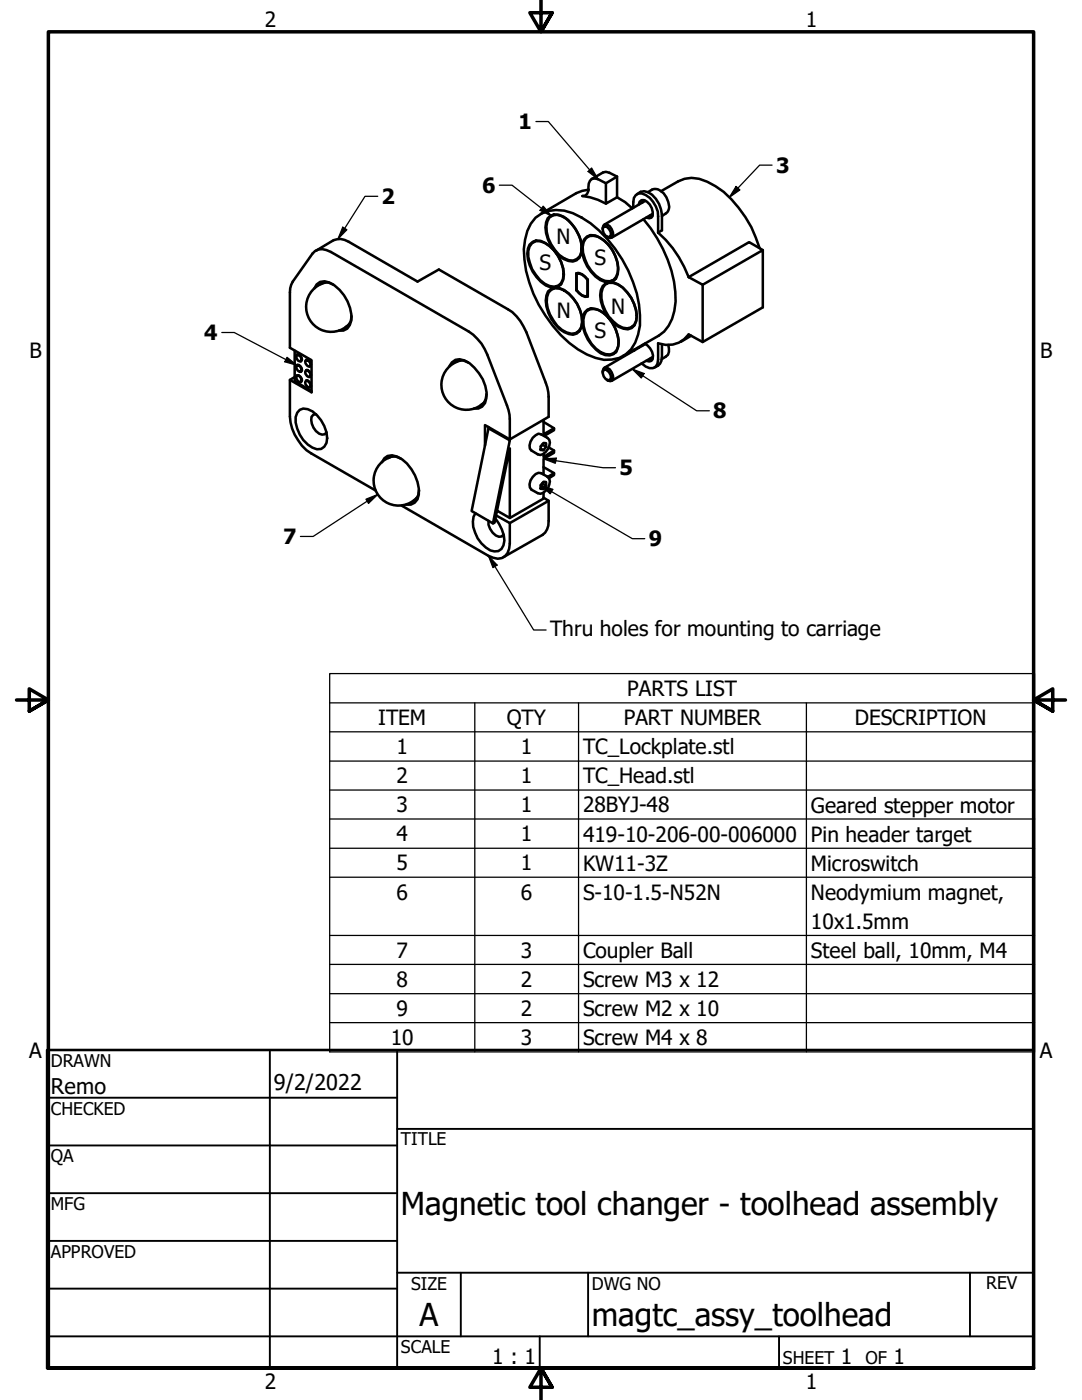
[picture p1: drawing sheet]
<svg xmlns="http://www.w3.org/2000/svg" width="216mm" height="279mm" viewBox="0 0 216 279" stroke-linecap="round" stroke-linejoin="round" font-family="sans-serif">
<!-- layer: Visible (ANSI) -->
<g fill="none" stroke="#000" stroke-width=".51">
<path d="M117.5 37.8l-1.4 .3-1.1 .4-7.1 4.2M118 35.8l2.3-1.4 .6-.1 .7 .2 1.5 .7v4.2M120.9 36.6v4l2.2-1.2M123.1 35.2l-2.2 1.4-1.6-.8a1.19 1.19 0 0 0-1.8 .8l-.1 .7a1.32 1.32 0 0 1-1.2 1.8l1.5 .3 1.6 .5 1.6 .7M123.1 39.4l1.6 .9 1.5 1.3M127.1 38.7a2.08 2.08 0 0 1 3 .2 5.9 5.9 0 0 1 2 3.9v3.2l-.8 .4M128.3 39.9l-.2 .5M129.3 38.4a2.03 2.03 0 0 1 3.1 .1 3.8 3.8 0 0 1 .9 3.5l-.1 .4-1.1 .7M131.9 38.2l3.4-2a6.1 6.1 0 0 1 5.8 .1 20.1 20.1 0 0 1 9.7 11.1l.8 2.1M62.7 57.5a2.03 2.03 0 0 1 3-1.1 8.1 8.1 0 0 1 4.4 7.5 2.08 2.08 0 0 1-2.5 2.1M63.1 50l3.4-2.1a3.1 3.1 0 0 1 3.1 .4l13.7 7.9 4.3-2.4 13.7 7.9a9 9 0 0 1 3.7 4.6l3.9 10.1a13.9 13.9 0 0 1 .6 6.8l-7.8 4.5-4.9-2.9v4.1M63.9 56.7l.7-.3h.9l1 .4"/>
<path d="M64.9 56.4a5 5 0 0 0-3.1 7.3 5 5 0 0 0 7.9 1M106.2 48.5a2.67 2.67 0 0 1 3.4 .6 7.1 7.1 0 0 1 2.7 6.6 1.9 1.9 0 0 1-2.6 1.4 7.5 7.5 0 0 1-4.3-7l.3-.9zM106.9 43.4a6.9 6.9 0 0 1 7.4-.9 22.8 22.8 0 0 1 11 11.5 21.8 21.8 0 0 1 2.4 11 7.5 7.5 0 0 1-4.1 6.4 7.8 7.8 0 0 1-6.5-.7 23.1 23.1 0 0 1-9.6-9.9 24.4 24.4 0 0 1-3-11.1 9.4 9.4 0 0 1 2.4-6.3zM106.9 48v.1M107 48l-.6 .3M109.5 58.4a2.16 2.16 0 0 1 3.1-.4 7.2 7.2 0 0 1 3.4 7.3 1.96 1.96 0 0 1-2.9 1.1 7.5 7.5 0 0 1-3.9-7.2zM109.6 43.4l.7-.4a3.7 3.7 0 0 1 3.6 1.5 7.8 7.8 0 0 1 2.1 5.7 2.09 2.09 0 0 1-3.4 1.4 7.8 7.8 0 0 1-3.6-6.5l.2-.9zM110.5 42.8v.1M110.6 42.8l-.6 .3M110.6 57.4v.1M110.7 57.4l-.7 .3-.7 .5a6.3 6.3 0 0 0 1.4 6.5 5 5 0 0 0 3.7 2.1 2.37 2.37 0 0 0 1.8-2.6M110.7 50.1a5 5 0 0 0-3.7-2.1 2.26 2.26 0 0 0-1.8 2.6 7.7 7.7 0 0 0 4.7 6.7l.8 .1"/>
<path d="M110.7 50.1a4.7 4.7 0 0 0 3.6 2.1 2.28 2.28 0 0 0 1.8-2.7 7.7 7.7 0 0 0 4.6 6.8h.9a2.26 2.26 0 0 0-1.8 2.6 8 8 0 0 0 1.8 4.7 4.7 4.7 0 0 0-3.6-2.1 2.28 2.28 0 0 0-1.8 2.7 7.7 7.7 0 0 0-4.6-6.7l-.9-.1a2.26 2.26 0 0 0 1.8-2.6 8 8 0 0 0-1.8-4.7zM110.7 57.4l-.6 .3M110.8 50l-.1 .1M111.2 57.1l-.5 .3M111.9 56.8l-.5 .2M115.1 54.6a2.26 2.26 0 0 1 2.1 1.2M115.1 57.8l-.1 .1M115.3 54.5l-.2 .1v3.3a2.26 2.26 0 0 0 2.1 1.2M115.5 51.5h.1M115.6 51.4l-.5 .4M116.1 49.5a8.3 8.3 0 0 0-3.6-6.3 2.23 2.23 0 0 0-2.6-.2 2.23 2.23 0 0 0-1.1 2.4 8 8 0 0 0 1.9 4.7M116.1 49.5a2.21 2.21 0 0 1 1-2.3 2.21 2.21 0 0 1 2.6 .2 7.5 7.5 0 0 1 3.6 7.3l-.4 .9-.5 .5-.8 .2"/>
<path d="M116.3 49.5h-.2M116.9 47.6a2.57 2.57 0 0 1 3.4 .2 7.4 7.4 0 0 1 3 6.6 1.84 1.84 0 0 1-2.5 1.7 7.1 7.1 0 0 1-4.3-7.8zM117.3 55.8v3.4a2.34 2.34 0 0 1-2.3-1.3M117.3 55.8a2.34 2.34 0 0 0-2.3-1.3v3.4M117.3 55.8v3.3M117.8 46.9l-.1 .1M117.9 46.9l-.6 .3M120.3 45.8l.1-.8 .3-.2a1.92 1.92 0 0 1 1.5 2.5l-.4 .2-.7-.3M120.3 45.4l.3-.3a1.54 1.54 0 0 1 1.1 2.1 1.32 1.32 0 0 1-1.4-1.8zM120.7 56.8a2.83 2.83 0 0 1 3.5 .5 7.7 7.7 0 0 1 2.7 6.7 1.95 1.95 0 0 1-2.6 1.4 7.2 7.2 0 0 1-4.3-7l.3-.9zM121.5 56.3l-.1 .1M121.5 56.3l-.5 .3"/>
<path d="M121.6 56.3a4.5 4.5 0 0 1 3.6 2.1 6.2 6.2 0 0 1 1.4 6.5l-.6 .6a3.4 3.4 0 0 1-3.5-.9l-.9-1M122.1 56l-.5 .3M122.8 55.6l-.1 .1M122.9 55.6l-.6 .3M126.4 41.5v-1.2a1.51 1.51 0 0 1 .7-1.5 1.51 1.51 0 0 1 1.7 .1 5.2 5.2 0 0 1 2.5 4.3v3.2M126.4 41.3l-.3 .2M127.4 40.8l.2-.5 .4-.4a2.32 2.32 0 0 1 2.2 2.4v.7l-.2 .4-.5 .2-.5-.2M128.4 43.8a25.6 25.6 0 0 1 6.4 16.4 8.4 8.4 0 0 1-3.4 6.8l-7.1 4.1M128.8 40.1l-8.2 4.7M129.7 43.1l.5 .1M130.2 42.7l-8.2 4.7M131.3 46.4a21.7 21.7 0 0 1 6.1 8.9"/>
<path d="M137.4 55.3l2.8 1.5 12-6.9v11.4l-12 7-2.8-1.6a5.1 5.1 0 0 1-6.1 1.8v3.3l-.1 .8a1.44 1.44 0 0 1-2.4 .6l-.8-.7M140.2 56.8v11.5M152.2 49.9l-2.7-1.6-12.1 7M57.8 75.8l4.4 2.5v-6.4l-4.4-2.5v-11l.1-.9 .5-1.3 4-5.6a2.29 2.29 0 0 1 2.8-.7l.8 .4 27.5 15.9a9.9 9.9 0 0 1 3.7 4.5l4.3 11.2 .2 1.7v4.3M58.8 75.2l-1 .6v7.3a9.5 9.5 0 0 0 4.3 7.4l12.9 7.4M58.8 70v6.1l3.4 1.9M59.2 74.9h.1a.8 .8 0 0 1 .8 .5 .8 .8 0 0 1-.1 .9M59.2 70.8l.1-.1a.87 .87 0 0 1 .8 1.4h-.1M59.2 72.9l.1-.1a.8 .8 0 0 1 .8 .5 .8 .8 0 0 1-.1 .9M59.3 74.9l.7 .4 .1 .9-.3 .1a.87 .87 0 0 1-.5-1.4zM59.3 70.8a.85 .85 0 0 1 .8 1.2l-.3 .1a.87 .87 0 0 1-.5-1.3zM59.3 72.8a.93 .93 0 0 1 .8 1.3l-.3 .1a.91 .91 0 0 1-.5-1.4z"/>
<path d="M61.1 71.8a.95 .95 0 0 1 .8 1.3l-.3 .1-.3-.2-.3-.5-.1-.4zM61.1 71.8h.1a.8 .8 0 0 1 .7 .5 .8 .8 0 0 1-.1 .9M61.1 73.9a.92 .92 0 0 1 .8 1.2l-.3 .1-.6-.6-.1-.4zM61.1 73.9h.1a.88 .88 0 0 1 .6 1.3M61.1 75.9a1.01 1.01 0 0 1 .8 1.3l-.3 .1a.91 .91 0 0 1-.5-1.4zM61.1 76l.1-.1a.8 .8 0 0 1 .7 .5 .8 .8 0 0 1-.1 .9M70.2 63.1l-.2 1-.5 .8-.6 .4M89.7 73.1a2.11 2.11 0 0 1 3-1.2 8.6 8.6 0 0 1 4.4 6.4l-.1 1.2a2.08 2.08 0 0 1-2.4 2M90.9 72.3l.7-.4h.9l.9 .4M91.9 72a5 5 0 0 0-3.2 7.3 5 5 0 0 0 8 .9M97.1 78.7l-.2 1-.4 .8-.6 .4M115.6 66.1h.1"/>
<path d="M115.6 66l-.5 .4M116.3 64.1l-.1 .1M117 62.2a2.58 2.58 0 0 1 3.3 .2 7.7 7.7 0 0 1 3.1 6.6 1.92 1.92 0 0 1-2.6 1.7 7.1 7.1 0 0 1-4.2-7.8zM117.9 61.5l-.5 .3M120.3 74.4l.1-.8 .3-.3a1.92 1.92 0 0 1 1.5 2.6l-.4 .2-.7-.3M120.3 74l.3-.3a1.54 1.54 0 0 1 1.1 2.1 1.32 1.32 0 0 1-1.4-1.8zM121.6 63.6a6.3 6.3 0 0 1 1.4 6.6 2.33 2.33 0 0 1-3.2 .3 8.3 8.3 0 0 1-3.6-6.3M121.8 63.6h-.2M122.8 70.3h.1M122.9 70.2l-.5 .3M126.4 65h.1M126.5 69.8l.1 .2"/>
<path d="M126.6 65l-.6 .3M127.5 69.3l-.1 .1M128.2 68.8l-.1 .2M128.7 68.6a2.58 2.58 0 0 1 1.3 3.4l-.5 .1-.5-.1M128.8 68.6l-8.2 4.8M129.7 71.6l.5 .2M130.2 71.2l-8.2 4.8M132.1 68.7v2.7a2.02 2.02 0 0 1-1.5 1.9M133.3 68.8a2.05 2.05 0 0 1-1.3 2.9M137.9 67l-2 1.2M59.8 81.8a2.93 2.93 0 0 1 3.4 1.1 6.5 6.5 0 0 1 2 5.5 1.77 1.77 0 0 1-2.8 .9 6.8 6.8 0 0 1-3.4-6.1l.3-.8zM63.1 82.7h-.6l-.3 .5a3.2 3.2 0 0 0 2.1 3.5h.5l.4-.4"/>
<path d="M76.2 92.3a2.07 2.07 0 0 1 3-1.2 8.2 8.2 0 0 1 4.4 7.6 2.08 2.08 0 0 1-2.5 2M77.4 91.4l.7-.3h.9l.9 .4M78.4 91.1a5 5 0 0 0-3.2 7.3 5 5 0 0 0 7.9 1M83.6 97.9l-.2 1-.4 .7-.6 .5M97.5 85.2v.3l4.2 2.4-3.3 16.6M97.5 85.5l-3.4 16.5 4.3 2.5 .3-.2 3-14.8v13.9l-2.5-1.5M106.3 95.2l.6-.6 .5-.2h.5l1.3 .7 .4 .5a2.44 2.44 0 0 1-1.8 3l-1.8-.9a1.87 1.87 0 0 1 .3-2.5zM106.3 87.4l1.1-.8 1.8 .8a1.58 1.58 0 0 1 .1 2.2 1.67 1.67 0 0 1-2 1.1l-1.3-.8a1.87 1.87 0 0 1 .3-2.5zM107.9 97.3l.6 .3M107.9 89.5l.6 .4M108.3 96.4v.1l.7 .4M108.3 88.6v.2l.7 .4"/>
<path d="M108.3 96.5l-.4 .3M108.3 88.8l-.4 .3M108.5 99.3l1 .6-7.8 4.5M108.5 98.3v1.2l-6.8 3.9M108.5 93.2l2.1 1.2v.4l-1.1 .6M108.5 84.2l2.1 1.3v.4l-2 1.1M108.5 83.8v2.9l2.1-1.2M108.5 96.1l.5 .1v.7l-.5 .7-.6-.1v-.7zM108.5 88.4l.5 .1v.7l-.5 .7-.6-.1v-.7zM109.5 99.9v4a3.1 3.1 0 0 1-1.2 2.8l-7.8 4.5M109.5 89.3l1.1 .6v.5l-2.1 1.2v3.1M110.6 89.9l-2.1 1.3v-.6"/>
<path d="M110.6 94.4l-1.3 .8M80.1 100.9l17.4 10a2.78 2.78 0 0 0 3.3 .1l.5-.6 .3-.9 .1-1v-4.1M94.9 102.4a4.1 4.1 0 0 0-.1 3.9 6.4 6.4 0 0 0 3.1 3.6 1.75 1.75 0 0 0 2.6-1.1 5.9 5.9 0 0 0-1.6-5.3M97.5 103.9a3.2 3.2 0 0 0 2.1 3.2h.5l.4-.4M99 102.9l2.7 1.5"/>
</g>
<circle cx="117.9" cy="61.6" r=".25" fill="#000"/>
<!-- layer: Symbol (ANSI) -->
<g fill="none" stroke="#000" stroke-width=".25">
<path d="M75.4 39.2h-2.6l-5.4 8.5M99.6 37h2.6l7.8 6.1M106.9 24.3h2.5l9.9 11.5M118 33.5l1.3 2.3-2-1.6zM146.9 37.2l.7 .7-2.1 1.5zM154.1 33h-2.5l-6.1 6.4M68.4 45.3l.8 .5-1.8 1.9zM108.4 41.1l1.6 2-2.2-1.1zM44.3 66.4h2.4l12.5 6.5M57.3 71.3l1.9 1.6-2.4-.7zM126.2 73.7l2.3 .8-.5 .9zM126.2 73.7l12.8 8.3h2.5"/>
<path d="M73 99.6l2.4-.9-1.9 1.8zM75.4 98.7l-12.9 8.4h-2.6M107.9 96.8l2.4 .9-.5 .9zM107.9 96.8l18.3 10.7h2.5M108.5 91.6l2.5-.2-.2 1.1zM108.5 91.6l11.8 1.7h2.5M97.5 110.9l1.7 1.9-.8 .5zM97.5 110.9l9 14.8h2.5M65.8 140.3v-5.9h140.6v5.9M65.8 140.3h140.6v5.7M65.8 140.3v69.6h140.6v-63.9M65.8 146h140.6"/>
<path d="M65.8 151.9h140.6M65.8 157.7h140.6M94.7 140.3v69.6M115.4 140.3v69.6M160.9 140.3v69.6M65.8 163.4h140.6M65.8 169.3h140.6M65.8 175.1h140.6M65.8 186.7h140.6M65.8 192.5h140.6M65.8 198.3h140.6M65.8 204.1h140.6"/>
</g>
<!-- layer: Border (ANSI) -->
<path d="M107.9 0v6.4l-2.2-3.9h4.5l-2.3 3.9 2.3-3.9M3.3 139.7h6.4l-3.9-2.2v4.4l3.9-2.2-3.9 2.2M212.6 139.7h-6.4l3.9-2.2v4.4l-3.9-2.2 3.9 2.2M9.7 273v-266.6h196.5v266.6h-196.5h196.5M110.2 276.9l-2.3-3.9 2.3 3.9h-4.5l2.2-3.9v6.4" fill="none" stroke="#000" stroke-width=".7"/>
<!-- layer: Title (ANSI) -->
<g fill="none" stroke="#000" stroke-width=".38">
<path d="M9.4 219.1h69.8M53.8 209.5v63.5M79.2 209.5v63.5M9.4 228.6h69.8M9.4 238.1h69.8M79.2 225.3h127M9.4 247.6h69.8M9.4 257.2h69.8M79.2 254h127M91.9 254v12.7M117.3 254v12.7M193.5 254v12.7"/>
<path d="M9.4 266.7h196.8M107.7 266.7v6.3M155.4 266.7v6.3"/>
</g>
<path d="M9.4 209.5h196.8v63.5h-196.8z" fill="none" stroke="#000" stroke-width=".51"/>
<!-- layer: Symbol (ANSI) -->
<g fill="#000">
<path d="M118 33.5l1.3 2.3-2-1.6z" fill-rule="evenodd"/>
<path d="M146.9 37.2l.7 .7-2.1 1.5z" fill-rule="evenodd"/>
<path d="M68.4 45.3l.8 .5-1.8 1.9z" fill-rule="evenodd"/>
<path d="M108.4 41.1l1.6 2-2.2-1.1z" fill-rule="evenodd"/>
<path d="M57.3 71.3l1.9 1.6-2.4-.7z" fill-rule="evenodd"/>
<path d="M126.2 73.7l2.3 .8-.5 .9z" fill-rule="evenodd"/>
<path d="M107.9 96.8l2.4 .9-.5 .9z" fill-rule="evenodd"/>
<path d="M108.5 91.6l2.5-.2-.2 1.1z" fill-rule="evenodd"/>
<path d="M73 99.6l2.4-.9-1.9 1.8z" fill-rule="evenodd"/>
<path d="M97.5 110.9l1.7 1.9-.8 .5z" fill-rule="evenodd"/>
</g>
<g font-size="6.3">
<text x="80" y="242.4">Magnetic tool changer - toolhead assembly</text>
<text x="83.7" y="264.5">A</text>
<text x="118.1" y="264.7">magtc_assy_toolhead</text>
</g>
<g font-size="4.3">
<text x="10.2" y="218.2">Remo</text>
<text x="54.6" y="217.6">9/2/2022</text>
</g>
<g font-size="4.2">
<text x="52.8" y="5.3">2</text>
<text x="160.8" y="5.3">1</text>
<text x="103.4" y="25.8">1</text>
<text x="154.9" y="34.5">3</text>
<text x="76.1" y="40.7">2</text>
<text x="96.2" y="38.5">6</text>
<text x="107.6" y="53.8">S</text>
<text x="111.1" y="48.7">N</text>
<text x="118.6" y="52.8">S</text>
<text x="111.1" y="63.4">N</text>
<text x="122" y="62.6">N</text>
<text x="5.9" y="71.4">B</text>
<text x="40.8" y="67.9">4</text>
<text x="118.6" y="67.5">S</text>
<text x="207.6" y="71.4">B</text>
<text x="142.3" y="83.5">8</text>
<text x="123.6" y="94.9">5</text>
<text x="56.5" y="108.6">7</text>
<text x="129.5" y="109">9</text>
<text x="109.8" y="126.9">Thru holes for mounting to carriage</text>
<text x="125.2" y="138.9">PARTS LIST</text>
<text x="75.4" y="144.7">ITEM</text>
<text x="101.2" y="144.7">QTY</text>
<text x="124.5" y="144.7">PART NUMBER</text>
<text x="170.6" y="144.7">DESCRIPTION</text>
<text x="79.1" y="150.5">1</text>
<text x="103.9" y="150.5">1</text>
<text x="116.3" y="150.6">TC_Lockplate.stl</text>
<text x="79.1" y="156.3">2</text>
<text x="103.9" y="156.3">1</text>
<text x="116.3" y="156.3">TC_Head.stl</text>
<text x="79.1" y="162.1">3</text>
<text x="79.1" y="167.9">4</text>
<text x="103.9" y="162.1">1</text>
<text x="103.9" y="167.9">1</text>
<text x="116.3" y="162.1">28BYJ-48</text>
<text x="116.3" y="168">419-10-206-00-006000</text>
<text x="161.8" y="162.2">Geared stepper motor</text>
<text x="161.8" y="168">Pin header target</text>
<text x="79.1" y="173.7">5</text>
<text x="103.9" y="173.7">1</text>
<text x="116.3" y="173.7">KW11-3Z</text>
<text x="161.8" y="173.7">Microswitch</text>
<text x="79.1" y="179.5">6</text>
<text x="103.9" y="179.5">6</text>
<text x="116.3" y="179.5">S-10-1.5-N52N</text>
<text x="161.8" y="179.6">Neodymium magnet,</text>
<text x="161.8" y="185.4">10x1.5mm</text>
<text x="79.1" y="191.1">7</text>
<text x="103.9" y="191.1">3</text>
<text x="116.3" y="191.2">Coupler Ball</text>
<text x="161.8" y="191.2">Steel ball, 10mm, M4</text>
<text x="79.1" y="197">8</text>
<text x="103.9" y="197">2</text>
<text x="116.3" y="197">Screw M3 x 12</text>
<text x="79.1" y="202.8">9</text>
<text x="103.9" y="202.8">2</text>
<text x="116.3" y="202.8">Screw M2 x 10</text>
<text x="78" y="208.5">10</text>
<text x="103.9" y="208.5">3</text>
<text x="116.3" y="208.5">Screw M4 x 8</text>
<text x="5.8" y="211.1">A</text>
<text x="207.5" y="211.1">A</text>
<text x="98.2" y="272.3">1 : 1</text>
<text x="167.8" y="272.2">1</text>
<text x="178.3" y="272.2">1</text>
<text x="52.8" y="277.1">2</text>
<text x="160.8" y="277.1">1</text>
</g>
<g font-size="3.5">
<text x="10.2" y="212.9">DRAWN</text>
<text x="10.2" y="222.4">CHECKED</text>
<text x="10.2" y="232">QA</text>
<text x="80" y="228.6">TITLE</text>
<text x="10.2" y="241.5">MFG</text>
<text x="10.2" y="251">APPROVED</text>
<text x="82" y="257.4">SIZE</text>
<text x="118.1" y="257.4">DWG NO</text>
<text x="196.8" y="257.3">REV</text>
<text x="80" y="270.1">SCALE</text>
<text x="156.2" y="272.2">SHEET</text>
<text x="172.7" y="272.2">OF</text>
</g>
</svg>
